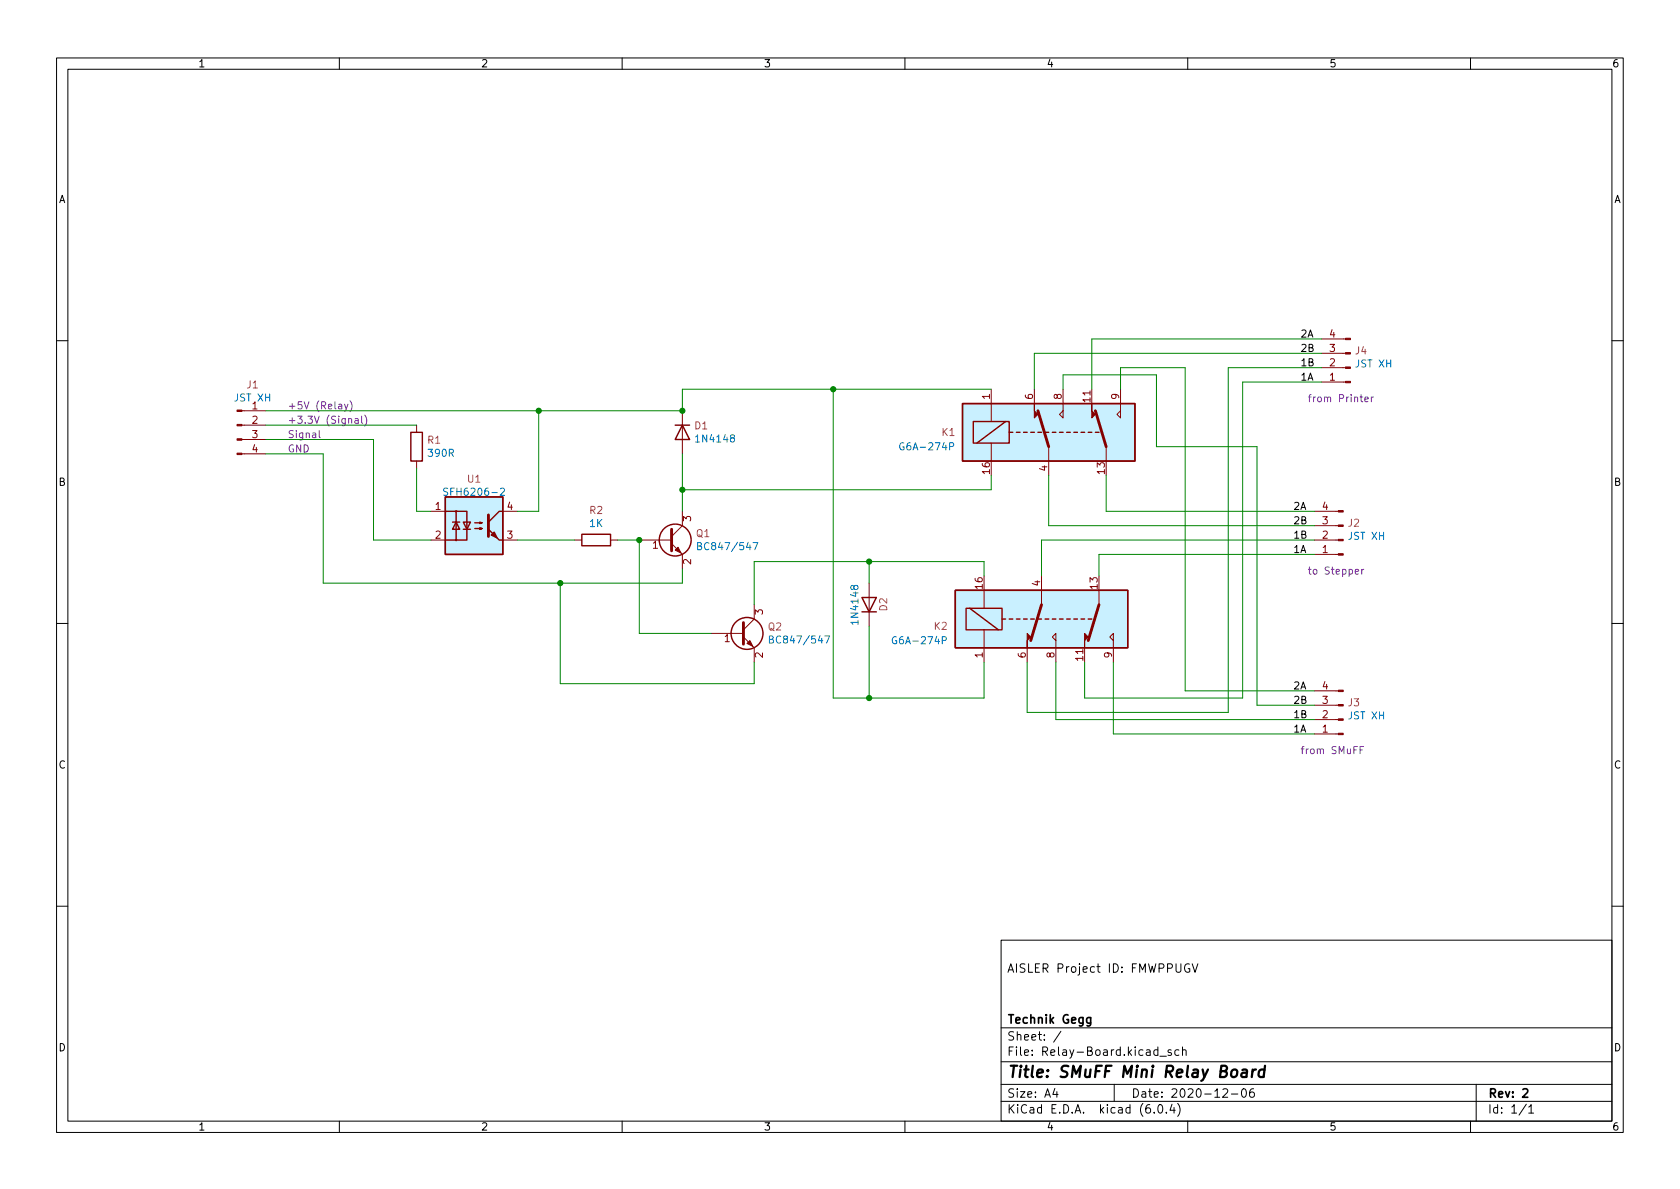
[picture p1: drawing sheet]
<svg xmlns="http://www.w3.org/2000/svg" width="297mm" height="210mm" viewBox="0 0 297 210" stroke-linecap="round" stroke-linejoin="round" font-family="sans-serif">
<g fill="none" stroke="#000" stroke-width=".18">
<path d="M10 10.2h277v190.1h-277zM12 12.2h273v186.1h-273zM60 10.2v2M110 10.2v2M160 10.2v2M210 10.2v2M260 10.2v2M10 60.2h2M285 60.2h2M10 110.2h2M285 110.2h2M10 160.2h2"/>
<path d="M177 166.3h108v32h-108zM210.3 170.5a.74 .74 0 0 0-.9 .5 .74 .74 0 0 0 .5 .9l.5-.1v-.5h-.3M210.8 170.4l.5 1.5 .5-1.5M285 160.2h2M60 198.3v2M110 198.3v2M160 198.3v2M177 194.8h108M177 191.8h108M177 187.8h108M177 181.8h108M186.5 192.5l-.4 1h1"/>
<path d="M186.9 193v1M187.6 182.4l-1.3 1.9M197 191.8v3M204.1 196.7v.1M204.7 185.7l-.4-.1-.3 .3v.4l.1 .3h.6M204.7 185.1v1.5M204.9 195.4l.2-.1a.81 .81 0 0 1 .6 .7 .81 .81 0 0 1-.3 .8h-.2a.81 .81 0 0 1-.6-.6 .81 .81 0 0 1 .3-.8zM205.1 186.8h1.1M206.2 196.7v.1M207.1 185.7l-.4-.1-.2 .2 .1 .3 .5 .1v.4h-.6M207.2 195.3l-.3 1h.9M207.6 195.8v1"/>
<path d="M208.2 195.1a1.72 1.72 0 0 1 0 2.3M208.4 185.7l-.4-.1-.3 .3v.4l.2 .3h.5M209.1 185.8l.2-.2 .3 .1 .1 .9M209.1 185.1v1.5M210 198.3v2M216.2 192.7l.6-.2 .2 .2 .1 .3-1 1h1M217.7 193.5h1.2M219.7 192.6l.2-.1a.81 .81 0 0 1 .5 .7 .81 .81 0 0 1-.3 .8h-.1a.81 .81 0 0 1-.6-.6 .81 .81 0 0 1 .3-.8zM221.6 192.5a.59 .59 0 0 0-.7 .7v.5l.2 .3h.4l.2-.1 .1-.5-.2-.2-.4-.1-.3 .3M260 198.3v2M261 191.8v6.5M269.9 195.3l-1.3 1.9"/>
<path d="M270.3 195.8l.4-.5v1.5M270.3 196.8h.9"/>
</g>
<path d="M192.8 179.9v1.2l-.2 .3h-.4M192.8 180l-.4-.1-.3 .3v.4l.2 .3h.5M269.3 192.7l.5-.2 .3 .2v.3l-.9 1h.9" fill="none" stroke="#000" stroke-width=".3"/>
<path d="M219.7 189.2l.2-.1 .5 .1v1.3M220.5 189.6l-.7 .1a.4 .4 0 0 0-.3 .3 .4 .4 0 0 0 .2 .5l.7-.1M221.5 189.1l-.2 1.4M222.1 189.1l-.4 .1-.3 .3M223.6 189.2a.66 .66 0 0 0-1 .3l-.1 .6 .2 .3 .1 .1 .6-.1M223.7 188.5l-.3 2" fill="none" stroke="#000" stroke-width=".4"/>
<g fill="none" stroke="#840000" stroke-width=".18">
<path d="M233.7 59.9h4.2M42.8 77.7h4.2M42.8 75.2h4.2M42.8 72.6h4.2M73.7 75.2v1.2M120.6 72.6v7.7M175.3 68.8v5.7M175.3 78.4v3.1M182.9 68.8v2.6M185.4 79v5.1M188 68.8v5.1l-.7-.6 .7-.7M193 68.8v2.6"/>
<path d="M195.6 79v2.5M198.1 68.8v5.1l-.6-.6 .6-.7M233.7 62.5h4.2M233.7 65h4.2M233.7 67.6h4.2M42.8 80.3h4.2M73.7 81.5v1.3M76.2 95.5h2.5M76.2 90.4h2.5M88.9 95.5h2.5M88.9 90.4h2.5M101.6 95.5h1.3"/>
<path d="M107.9 95.5h1.3M113 95.5h5.7M118.7 96.1l1.9 1.9v2.6M120.6 90.4v2.6l-1.9 1.9M232.4 95.5h4.2M232.4 90.4h4.2M232.4 93h4.2M232.4 98h4.2M125.7 112h5.7M131.4 112.6l1.9 1.9v2.6M133.3 106.9v2.6l-1.9 1.9M153.7 103.1v7.6"/>
<path d="M174 104.4v3.2M174 111.4v5.7M181.6 114.5v2.6M184.1 101.8v5.1M186.7 113.3l-.6-.7 .6-.6v5.1M191.8 114.5v2.6M194.3 104.4v2.5M196.8 113.3l-.6-.7 .6-.6v5.1M232.4 122.2h4.2M232.4 124.7h4.2M232.4 127.2h4.2M232.4 129.8h4.2"/>
<circle cx="80.6" cy="90.4" r=".13"/>
<circle cx="80.6" cy="95.5" r=".13"/>
</g>
<path d="M183.5 72.6l1.9 6.4M193.7 72.6l1.9 6.4M86.4 91.1v3.8M118.7 93.6v3.8M131.4 110.1v3.8M184.1 106.9l-1.9 6.4M194.3 106.9l-1.9 6.4" fill="none" stroke="#840000" stroke-width=".51"/>
<g fill="#840000" stroke="#840000" stroke-width=".18">
<path d="M132.1 113.8l.5-.5 .5 1z"/>
<path d="M119.4 97.3l.5-.5 .5 1z"/>
<path d="M41.9 80.1h.9v.3h-.9z"/>
<path d="M41.9 77.6h.9v.2h-.9z"/>
<path d="M41.9 75.1h.9v.2h-.9z"/>
<path d="M41.9 72.5h.9v.3h-.9z"/>
<path d="M182.9 71.4v1.2l.6 .7-.6 .6z"/>
<path d="M193 71.4v1.2l.7 .7-.7 .6z"/>
<path d="M181.6 112l.6 .6-.6 .7v1.2z"/>
<path d="M191.8 112l.6 .6-.6 .7v1.2z"/>
<path d="M236.6 90.3h.9v.2h-.9z"/>
<path d="M236.6 92.8h.9v.3h-.9z"/>
<path d="M236.6 95.4h.9v.2h-.9z"/>
<path d="M236.6 97.9h.9v.3h-.9z"/>
<path d="M236.6 122h.9v.3h-.9z"/>
<path d="M236.6 124.6h.9v.2h-.9z"/>
<path d="M236.6 127.1h.9v.3h-.9z"/>
<path d="M236.6 129.7h.9v.2h-.9z"/>
<path d="M237.9 59.8h.9v.3h-.9z"/>
<path d="M237.9 62.4h.9v.2h-.9z"/>
<path d="M237.9 64.9h.9v.2h-.9z"/>
<path d="M237.9 67.4h.9v.3h-.9z"/>
</g>
<g fill="none" stroke="#840000" stroke-width=".25">
<path d="M72.6 76.4h2.1v5.1h-2.1zM119.4 75.2h2.5M120.6 75.2l1.3 2.5h-2.5zM170.2 71.4h30.5v10.1h-30.5zM172.1 74.5h6.3v3.9h-6.3zM177.8 74.5l-5.1 3.9M178.4 76.4h.7M179.7 76.4h.6M181 76.4h.6M182.2 76.4h.7M183.5 76.4h.6M184.8 76.4h.6"/>
<path d="M186.1 76.4h.6M187.3 76.4h.7M188.6 76.4h.6M189.9 76.4h.6M191.1 76.4h.7M192.4 76.4h.6M193.7 76.4h.6M78.7 87.9h10.2v10.1h-10.2zM78.7 90.4h1.9v5.1h-1.9M80 92.3h1.3M80.6 90.4h1.9v5.1h-1.9M80.6 92.3l.7 1.3h-1.3z"/>
<path d="M81.9 92.3h1.3l-.7 1.3zM81.9 93.6h1.3M83.9 93.5h1.3l-.4 .1v-.3l.4 .2M83.9 92.5h1.3l-.4 .1v-.3l.4 .2M86.4 93.6l1.9 1.9h.6M88.9 90.4h-.6l-1.9 1.9M102.9 94.5h5v2h-5zM152.4 105.7h2.5l-1.2 2.5zM152.4 108.2h2.5M168.9 104.4h30.5v10.1h-30.5zM170.8 107.6h6.4v3.8h-6.4zM171.4 107.6l5.1 3.8"/>
<path d="M177.2 109.5h.6M178.4 109.5h.7M179.7 109.5h.6M181 109.5h.6M182.2 109.5h.7M183.5 109.5h.6M184.8 109.5h.6M186.1 109.5h.6M187.3 109.5h.7M188.6 109.5h.6M189.9 109.5h.6M191.1 109.5h.7"/>
<path d="M192.4 109.5h.6"/>
<circle cx="119.4" cy="95.5" r="2.82"/>
<circle cx="132.1" cy="112" r="2.82"/>
</g>
<path d="M159.8 78.4a.59 .59 0 0 0-.7 .5 .59 .59 0 0 0 .7 .6l.1-.5h-.3M167.9 79l.6-.1 .1-.2v-.3l-.7-.1v1.3M79.2 86.4l-.5-.1-.2 .1v.4l.5 .2 .2 .3-.3 .3-.5-.1M88.5 86.4l.5-.1 .2 .4-.8 .9h.8M123.3 96.6l.6-.1 .1-.2-.1-.2-.6-.2v1.3h.5l.2-.1 .1-.3-.3-.2M133.1 95.9h.9l-.6 1.3M136 113.1l.6-.1 .1-.2-.1-.2-.6-.1v1.2h.5l.2-.1 .1-.3-.3-.2M145.8 112.5h.9l-.6 1.2M158.5 112.6a.59 .59 0 0 0-.7 .6 .59 .59 0 0 0 .7 .6v-.5h-.2M166.6 113.2h.6l.1-.2v-.3l-.7-.1v1.3" fill="none" stroke="#0078c2" stroke-width=".18"/>
<g fill="#c9f0ff" stroke="#c9f0ff" stroke-width=".18">
<path d="M78.7 87.9h10.2v10.1h-10.2z"/>
<path d="M170.2 71.4h30.5v10.1h-30.5z"/>
<path d="M168.9 104.4h30.5v10.1h-30.5z"/>
</g>
<path d="M86.9 94.6l.5-.5 .5 1z" fill="#840000" stroke="#840000" stroke-width=".25"/>
<g fill="none" stroke="#7221c2" stroke-width=".18">
<path d="M56.4 76.1v1.1l.2 .2M60.9 71.5l.3 .8M61.5 71.5l-.4 1.1-.2 .1M61.9 70.9a1.46 1.46 0 0 1 0 1.9M62.8 74.1h.5v.8M63.3 74.3l-.4 .1-.2 .2 .2 .3 .4-.1M63.9 73.6v1.1l.2 .2M64.5 73.4a1.46 1.46 0 0 1 0 1.9M241.3 70.6l.6-.1v-.2l-.4-.1-.2 .2 .1 .6h.5M242.5 70.2v.8M242.8 70.2l-.3 .2M239.6 101.1l.6-.1v-.3h-.4l-.2 .2 .1 .6h.5"/>
<path d="M240.8 100.7v.8M241.1 100.7l-.3 .2M240.5 132.6h.4M241.1 132h-.6v1.3"/>
</g>
<g fill="none" stroke="#008400" stroke-width=".18">
<path d="M233.7 59.9h-40.7v8.9M47 77.7h19v17.8h10.2M47 75.2h26.7M95.2 72.6v17.8h-3.8M147.3 68.8v54.6h26.7v-6.3M175.3 68.8h-54.7v3.8h-73.6M188 68.8v-2.5h16.5v12.7h17.7v45.7h10.2M198.1 68.8v-3.8h11.4v57.2h22.9M233.7 67.6h-14v55.8h-27.9v-6.3M233.7 65h-16.5v61h-35.6v-8.9M233.7 62.5h-50.8v6.3M47 80.3h10.1v22.8h63.5v-2.5"/>
<path d="M73.7 82.8v7.6h2.5M91.4 95.5h10.2M109.2 95.5h3.8v16.5h12.7M120.6 80.3v10.1M153.7 99.3v3.8M175.3 84.1v2.5h-54.7M185.4 84.1v8.9h47M195.6 84.1v6.3h36.8M232.4 95.5h-48.3v6.3M232.4 98h-38.1v3.8M99.1 103.1v17.8h34.2v-3.8M153.7 110.7v12.7"/>
<path d="M174 101.8v-2.5h-40.7v7.6M186.7 117.1v10.1h45.7M196.8 117.1v12.7h35.6"/>
</g>
<g fill="#008400" stroke="#008400" stroke-width=".18">
<circle cx="120.6" cy="72.6" r=".46"/>
<circle cx="120.6" cy="86.6" r=".46"/>
<circle cx="95.2" cy="72.6" r=".46"/>
<circle cx="147.3" cy="68.8" r=".46"/>
<circle cx="99.1" cy="103.1" r=".46"/>
<circle cx="113" cy="95.5" r=".46"/>
<circle cx="153.7" cy="123.4" r=".46"/>
<circle cx="153.7" cy="99.3" r=".46"/>
</g>
<text font-size="2.8" x="178" y="190.6">Title: SMuFF Mini Relay Board</text>
<g font-size="2.1">
<text x="178" y="172">AISLER Project ID: FMWPPUGV</text>
<text x="178" y="184">Sheet: /</text>
<text x="178" y="181">Technik Gegg</text>
<text x="178" y="186.7">File: Relay-Board.kicad_sch</text>
<text x="178" y="196.9">KiCad E.D.A. kicad (6.0.4)</text>
<text x="178" y="194.1">Size: A4</text>
<text x="200" y="194.1">Date: 2020-12-06</text>
<text x="263" y="194.1">Rev: 2</text>
<text x="263" y="196.9">Id: 1/1</text>
</g>
<g font-size="1.8">
<text x="35" y="11.9">1</text>
<text x="85" y="11.9">2</text>
<text x="135" y="11.9">3</text>
<text x="185" y="11.9">4</text>
<text x="235" y="11.9">5</text>
<text x="285" y="11.9">6</text>
<text x="10.3" y="35.9">A</text>
<text x="285.3" y="35.9">A</text>
<text x="229.9" y="59.7">2A</text>
<text x="229.9" y="64.8">1B</text>
<text x="229.9" y="62.2">2B</text>
<text x="229.9" y="67.3">1A</text>
<text x="10.3" y="85.9">B</text>
<text x="285.3" y="85.9">B</text>
<text x="228.6" y="92.7">2B</text>
<text x="228.6" y="95.2">1B</text>
<text x="228.6" y="90.2">2A</text>
<text x="228.6" y="97.8">1A</text>
<text x="228.6" y="121.9">2A</text>
<text x="228.6" y="124.4">2B</text>
<text x="228.6" y="127">1B</text>
<text x="228.6" y="129.5">1A</text>
<text x="10.3" y="135.9">C</text>
<text x="285.3" y="135.9">C</text>
<text x="10.3" y="185.9">D</text>
<text x="285.3" y="185.9">D</text>
<text x="35" y="199.9">1</text>
<text x="85" y="199.9">2</text>
<text x="135" y="199.9">3</text>
<text x="185" y="199.9">4</text>
<text x="235" y="199.9">5</text>
<text x="285" y="199.9">6</text>
</g>
<g font-size="1.8" fill="#840000">
<text x="235.1" y="59.7">4</text>
<text x="235.1" y="64.8">2</text>
<text x="235.1" y="62.2">3</text>
<text x="175" y="70.6" transform="rotate(-90 175 70.6)">1</text>
<text x="182.6" y="70.6" transform="rotate(-90 182.6 70.6)">6</text>
<text x="187.7" y="70.6" transform="rotate(-90 187.7 70.6)">8</text>
<text x="192.8" y="71.1" transform="rotate(-90 192.8 71.1)">11</text>
<text x="197.9" y="70.6" transform="rotate(-90 197.9 70.6)">9</text>
<text x="235.1" y="67.3">1</text>
<text x="44.6" y="72.4">1</text>
<text x="44.6" y="74.9">2</text>
<text x="44.6" y="77.5">3</text>
<text x="44.6" y="80">4</text>
<text x="175" y="83.8" transform="rotate(-90 175 83.8)">16</text>
<text x="185.2" y="83.3" transform="rotate(-90 185.2 83.3)">4</text>
<text x="195.3" y="83.8" transform="rotate(-90 195.3 83.8)">13</text>
<text x="77" y="90.2">1</text>
<text x="77" y="95.2">2</text>
<text x="89.7" y="95.2">3</text>
<text x="89.7" y="90.2">4</text>
<text x="122.2" y="92.2" transform="rotate(-90 122.2 92.2)">3</text>
<text x="233.8" y="95.2">2</text>
<text x="233.8" y="92.7">3</text>
<text x="233.8" y="90.2">4</text>
<text x="115.4" y="97">1</text>
<text x="122.2" y="99.8" transform="rotate(-90 122.2 99.8)">2</text>
<text x="233.8" y="97.8">1</text>
<text x="173.7" y="104.1" transform="rotate(-90 173.7 104.1)">16</text>
<text x="183.9" y="103.6" transform="rotate(-90 183.9 103.6)">4</text>
<text x="194.1" y="104.1" transform="rotate(-90 194.1 104.1)">13</text>
<text x="128.1" y="113.5">1</text>
<text x="134.9" y="108.7" transform="rotate(-90 134.9 108.7)">3</text>
<text x="134.9" y="116.3" transform="rotate(-90 134.9 116.3)">2</text>
<text x="173.7" y="116.3" transform="rotate(-90 173.7 116.3)">1</text>
<text x="181.4" y="116.3" transform="rotate(-90 181.4 116.3)">6</text>
<text x="186.4" y="116.3" transform="rotate(-90 186.4 116.3)">8</text>
<text x="191.5" y="116.8" transform="rotate(-90 191.5 116.8)">11</text>
<text x="196.6" y="116.3" transform="rotate(-90 196.6 116.3)">9</text>
<text x="233.8" y="124.5">3</text>
<text x="233.8" y="121.9">4</text>
<text x="233.8" y="129.5">1</text>
<text x="233.8" y="127">2</text>
</g>
<g font-size="1.8" fill="#e57600">
<text x="239.7" y="62.7">J4</text>
<text x="43.7" y="68.7">J1</text>
<text x="122.8" y="75.9">D1</text>
<text x="166.6" y="77.1">K1</text>
<text x="75.6" y="78.5">R1</text>
<text x="82.7" y="85.3">U1</text>
<text x="104.3" y="90.9">R2</text>
<text x="123.1" y="95">Q1</text>
<text x="238.4" y="93.1">J2</text>
<text x="135.8" y="111.5">Q2</text>
<text x="156.8" y="108" transform="rotate(-90 156.8 108)">D2</text>
<text x="165.2" y="111.4">K2</text>
<text x="238.4" y="124.9">J3</text>
</g>
<g font-size="1.8" fill="#0078c2">
<text x="239.8" y="65">JST XH</text>
<text x="41.6" y="71">JST XH</text>
<text x="75.9" y="80.8">390R</text>
<text x="123.3" y="78.2">1N4148</text>
<text x="159.7" y="79.6">G6A-274P</text>
<text x="79.3" y="87.6">SFH6206-2</text>
<text x="104.3" y="93.2">1K</text>
<text x="238.5" y="95.4">JST XH</text>
<text x="124.1" y="97.3">BC847/547</text>
<text x="136.8" y="113.8">BC847/547</text>
<text x="151.8" y="110.1" transform="rotate(-90 151.8 110.1)">1N4148</text>
<text x="158.4" y="113.9">G6A-274P</text>
<text x="238.5" y="127.2">JST XH</text>
</g>
<g font-size="1.8" fill="#7221c2">
<text x="231.1" y="71.1">from Printer</text>
<text x="50.8" y="74.9">+3.3V (Signal)</text>
<text x="50.8" y="77.5">Signal</text>
<text x="50.8" y="72.4">+5V (Relay)</text>
<text x="50.8" y="80">GND</text>
<text x="231.1" y="101.6">to Stepper</text>
<text x="229.9" y="133.3">from SMuFF</text>
</g>
</svg>
